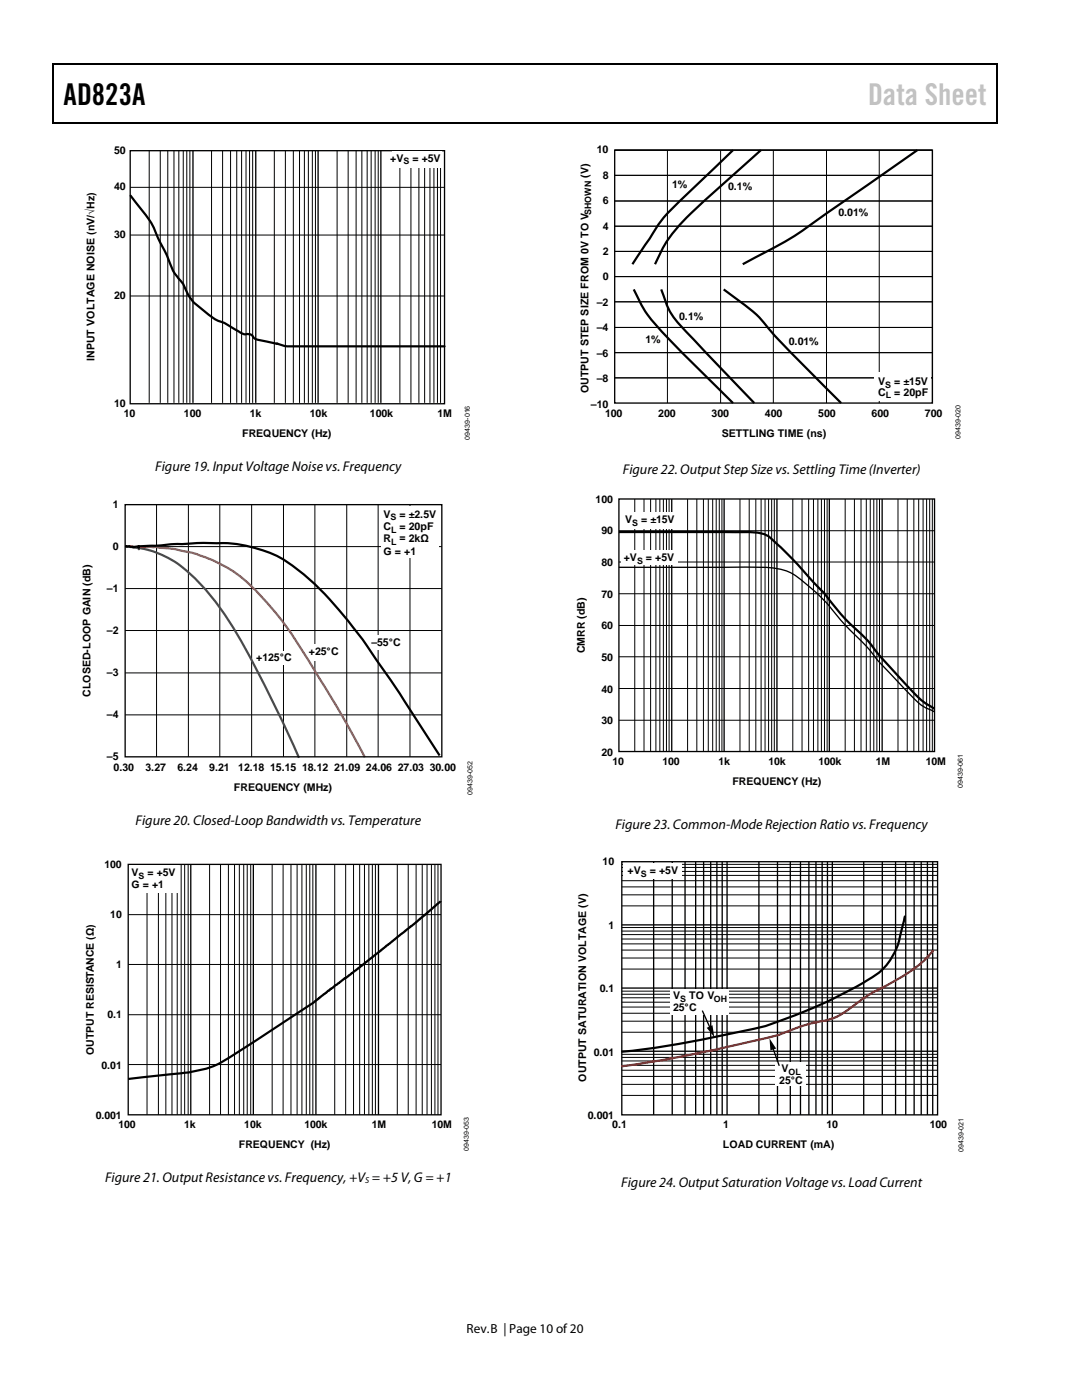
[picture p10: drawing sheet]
<svg xmlns="http://www.w3.org/2000/svg" width="216mm" height="279mm" viewBox="0 0 216 279" stroke-linecap="round" stroke-linejoin="round" font-family="sans-serif">
<path d="M10.5 12.7h.3v1h-.3zM10.5 12.7h.3v.3h-.3zM133.3 12.7h.3v.3h-.3zM198.8 12.7h.2v1h-.2zM198.8 12.7h.2v.3h-.2zM10.5 24.4h.3v.3h-.3zM133.1 24.4h.2v.3h-.2zM198.8 24.4h.2v.3h-.2z" fill="#000"/>
<path d="M10.7 13.7v10.7M10.8 12.8h122.5M133.6 12.8h65.2M198.9 13.7v10.7M10.8 24.5h188" fill="none" stroke="#000" stroke-width=".25"/>
<g fill="none" stroke="#000" stroke-width=".2">
<path d="M26 37.4h62.6M29.8 30.1v50.3M32 30.1v50.3M33.5 30.1v50.3M34.7 30.1v50.3M35.7 30.1v50.3M36.6 30.1v50.3M37.3 30.1v50.3M37.9 30.1v50.3M42.2 30.1v50.3M44.4 30.1v50.3M46 30.1v50.3"/>
<path d="M47.2 30.1v50.3M48.2 30.1v50.3M49.1 30.1v50.3M49.8 30.1v50.3M50.4 30.1v50.3M54.7 30.1v50.3M56.9 30.1v50.3M58.5 30.1v50.3M59.8 30.1v50.3M60.7 30.1v50.3M61.5 30.1v50.3M62.3 30.1v50.3"/>
<path d="M62.9 30.1v50.3M67.3 30.1v50.3M69.5 30.1v50.3M71.1 30.1v50.3M72.2 30.1v50.3M73.3 30.1v50.3M74.1 30.1v50.3M74.9 30.1v50.3M75.5 30.1v50.3M79.8 30.1v50.3M82 30.1v50.3M83.6 30.1v50.3"/>
<path d="M84.7 30.1v50.3M85.8 30.1v50.3M86.6 30.1v50.3M87.3 30.1v50.3M87.9 30.1v50.3M26 59.1h62.6M26 46.9h62.6"/>
</g>
<path d="M26 30.1h62.7v50.5h-62.7zM38.5 30.1v50.3M51 30.1v50.3M63.5 30.1v50.3M76 30.1v50.3" fill="none" stroke="#000" stroke-width=".26"/>
<path d="M78.3 30.2h9.9v3.3h-9.9z" fill="#fff"/>
<circle cx="55.2" cy="68.6" r=".22" fill="#000"/>
<path d="M26.1 39.1l1.5 1.9a19.1 19.1 0 0 1 4.2 7.1l1.7 3.4a12 12 0 0 0 3.1 5.2 10.4 10.4 0 0 0 4.2 5.5 10.4 10.4 0 0 0 4.3 2.5l1.9 1.1a3.7 3.7 0 0 0 2.9 .9l.3 .1a2 2 0 0 0 1.6 1.1l3.4 .7M55.4 68.6l1.9 .5h31.4M25.1 109.1l.8-.1a2.22 2.22 0 0 0 1.7 0l.1 .4v-.3l.3-.1 7.4-.4a76.9 76.9 0 0 1 12.4 .1 24.1 24.1 0 0 1 13.5 6.5 89.7 89.7 0 0 1 14.6 17.7l3.5 4.9 8.3 13" fill="none" stroke="#000" stroke-width=".44"/>
<g fill="none" stroke="#000" stroke-width=".2">
<path d="M25 117.5h63.2M25 109.1h63.2M31.2 100.7v50.3M37.6 100.7v50.3M43.9 100.7v50.3M50.2 100.7v50.3M56.6 100.7v50.3M62.8 100.7v50.3M69.2 100.7v50.3M75.5 100.7v50.3M81.8 100.7v50.3M25 125.8h63.2"/>
<path d="M25 134.3h63.2M25 142.7h63.2"/>
</g>
<path d="M25.1 109.1l2.5 .3v-.2l.1 .4v-.2a19.9 19.9 0 0 1 11.2 6 69.4 69.4 0 0 1 12.2 18l4.8 9.5 3.8 8.3" fill="none" stroke="#1f497d" stroke-width=".44"/>
<path d="M25.1 109.1l2.5 .1v-.2l.1 .4v-.3l3.4 .1 .5 .1a28.4 28.4 0 0 1 18.7 7.8 74.5 74.5 0 0 1 12.7 17.2l5.1 8.3 4.7 8.5" fill="none" stroke="#be4b48" stroke-width=".44"/>
<g fill="#fff">
<path d="M62 128.5h5.5v3.3h-5.5z"/>
<path d="M74.1 126.8h5.5v2.8h-5.5z"/>
<path d="M76.1 101.1h11.4v10.2h-11.4z"/>
<path d="M51.2 129.9h5.5v2.7h-5.5z"/>
</g>
<path d="M25 100.7h63.2v50.3h-63.2zM25.6 172.5h62.4v50h-62.4zM38.1 172.5v50M50.6 172.5v50M63 172.5v50M75.5 172.5v50" fill="none" stroke="#000" stroke-width=".26"/>
<g fill="none" stroke="#000" stroke-width=".2">
<path d="M29.3 172.5v50M31.6 172.5v50M33.1 172.5v50M34.3 172.5v50M35.4 172.5v50M36.1 172.5v50M36.8 172.5v50M37.5 172.5v50M41.8 172.5v50M44 172.5v50M45.6 172.5v50M46.8 172.5v50"/>
<path d="M47.8 172.5v50M48.6 172.5v50M49.3 172.5v50M50 172.5v50M54.3 172.5v50M56.5 172.5v50M58.1 172.5v50M59.3 172.5v50M60.2 172.5v50M61.1 172.5v50M61.8 172.5v50M62.4 172.5v50"/>
<path d="M66.8 172.5v50M69 172.5v50M70.5 172.5v50M71.8 172.5v50M72.7 172.5v50M73.6 172.5v50M74.3 172.5v50M74.9 172.5v50M79.3 172.5v50M81.5 172.5v50M83 172.5v50M84.3 172.5v50"/>
<path d="M85.2 172.5v50M86.1 172.5v50M86.8 172.5v50M87.4 172.5v50M25.6 192.5h62.4M25.6 182.5h62.4M25.6 212.5h62.4M25.6 202.5h62.4"/>
</g>
<path d="M87.9 179.8l-7.1 6.1-8.6 6.8-6.3 4.7-.2 .3h-.2l-2.9 2.4-11.2 7.3a63.9 63.9 0 0 1-9.3 5.6l-1.8 .5a85.7 85.7 0 0 1-11.3 1.4l-3.4 .4" fill="none" stroke="#000" stroke-width=".44"/>
<path d="M25.8 172.7h9.9v5.4h-9.9z" fill-rule="evenodd" fill="#fff"/>
<g fill="none" stroke="#000" stroke-width=".2">
<path d="M122.7 35h63.4M122.7 30h63.4v50.4M133.2 30v50.4M143.8 30v50.4M154.3 30v50.4M164.9 30v50.4M175.4 30v50.4M122.7 55.2h63.4M122.7 50.2h63.4M122.7 45.1h63.4M122.7 40.1h63.4M122.7 75.4h63.4"/>
<path d="M122.7 70.4h63.4M122.7 65.3h63.4M122.7 60.2h63.4"/>
</g>
<path d="M122.7 30h63.4v50.4h-63.4z" fill="none" stroke="#000" stroke-width=".26"/>
<path d="M146.3 30l-8.8 8.3a42.7 42.7 0 0 0-6.6 7.2l-4.7 7.2M151.8 30l-1 .9a293.2 293.2 0 0 0-15.2 14 24.8 24.8 0 0 0-4.9 7.8M183 30l-18.1 12.6a83.2 83.2 0 0 1-15.7 9.6l-1 .5M126.5 57.8a28 28 0 0 0 7.1 10l12.7 12.6M131.9 57.8a17.4 17.4 0 0 0 3.3 6.6l15.3 16M144.4 57.8l2.3 1.6a25.9 25.9 0 0 1 7.2 6.8l4.7 5 9.2 9.2" fill="none" stroke="#000" stroke-width=".44"/>
<path d="M174.5 74.3h11.3v5.6h-11.3z" fill="#fff"/>
<g fill="none" stroke="#000" stroke-width=".2">
<path d="M126.7 99.6v50.4M128.5 99.6v50.4M129.8 99.6v50.4M130.9 99.6v50.4M131.7 99.6v50.4M132.4 99.6v50.4M133 99.6v50.4M133.5 99.6v50.4M137.2 99.6v50.4M139 99.6v50.4M140.4 99.6v50.4M141.3 99.6v50.4"/>
<path d="M142.2 99.6v50.4M142.9 99.6v50.4M143.5 99.6v50.4M144.1 99.6v50.4M147.7 99.6v50.4M149.5 99.6v50.4M150.8 99.6v50.4M151.9 99.6v50.4M152.7 99.6v50.4M153.4 99.6v50.4M154 99.6v50.4M154.5 99.6v50.4"/>
<path d="M158.2 99.6v50.4M160 99.6v50.4M161.4 99.6v50.4M162.3 99.6v50.4M163.2 99.6v50.4M163.9 99.6v50.4M164.5 99.6v50.4M165 99.6v50.4M168.6 99.6v50.4M170.5 99.6v50.4M171.8 99.6v50.4M172.9 99.6v50.4"/>
<path d="M173.7 99.6v50.4M174.4 99.6v50.4M175 99.6v50.4M175.5 99.6v50.4M179.2 99.6v50.4M181 99.6v50.4M182.3 99.6v50.4M183.3 99.6v50.4M184.2 99.6v50.4M184.9 99.6v50.4M185.5 99.6v50.4M186 99.6v50.4"/>
<path d="M123.5 105.9h63M123.5 112.2h63M123.5 118.5h63M123.5 124.8h63M123.5 131.1h63M123.5 137.4h63M123.5 143.7h63"/>
</g>
<path d="M134 99.6v50.4M144.5 99.6v50.4M155 99.6v50.4M165.5 99.6v50.4M176 99.6v50.4M123.5 113.2h21a60.8 60.8 0 0 1 11 .4 11 11 0 0 1 5.8 3.3 40.4 40.4 0 0 1 6.8 7.3l.5 .5a53.7 53.7 0 0 1 7.1 7.7l3 3.2a36.1 36.1 0 0 0 5.9 5.6l1.9 .9" fill="none" stroke="#000" stroke-width=".26"/>
<path d="M123.5 106.2h22a27.1 27.1 0 0 1 7 .4l.6 .3a88.9 88.9 0 0 1 10.1 10.3l1 .9a56.1 56.1 0 0 0 8.7 9.5 114.4 114.4 0 0 0 11.1 12.3l2.5 1.6" fill="none" stroke="#000" stroke-width=".44"/>
<g fill="#fff">
<path d="M124.4 102.3h10.8v3.3h-10.8z" fill-rule="evenodd"/>
<path d="M124 109.8h11.3v3h-11.3z" fill-rule="evenodd"/>
</g>
<g fill="none" stroke="#000" stroke-width=".26">
<path d="M123.5 99.6h63v50.4h-63zM130.4 172v50.5M134.1 172v50.5M136.7 172v50.5M138.8 172v50.5M140.4 172v50.5M141.8 172v50.5M143 172v50.5M144.1 172v50.5M145.1 172v50.5M151.4 172v50.5M155.1 172v50.5"/>
<path d="M157.7 172v50.5M159.7 172v50.5M161.4 172v50.5M162.8 172v50.5M164.1 172v50.5M165.1 172v50.5M166.1 172v50.5M172.3 172v50.5M176.1 172v50.5M178.7 172v50.5M180.7 172v50.5M182.4 172v50.5"/>
<path d="M183.8 172v50.5M185.1 172v50.5M186.1 172v50.5M124.1 184.6h63M124.1 197.2h63M124.1 209.8h63"/>
</g>
<g fill="none" stroke="#000" stroke-width=".2">
<path d="M124.1 172.5h63M124.1 173.1h63M124.1 173.9h63M124.1 174.7h63M124.1 175.8h63M124.1 177h63M124.1 178.6h63M124.1 180.8h63M124.1 185.1h63M124.1 185.8h63M124.1 186.5h63M124.1 187.4h63"/>
<path d="M124.1 188.4h63M124.1 189.6h63M124.1 191.2h63M124.1 193.4h63M124.1 197.8h63M124.1 198.4h63M124.1 199.1h63M124.1 200h63M124.1 201h63M124.1 202.2h63M124.1 203.8h63M124.1 206h63"/>
<path d="M124.1 210.4h63M124.1 211h63M124.1 211.7h63M124.1 212.6h63M124.1 213.6h63M124.1 214.8h63M124.1 216.4h63M124.1 218.6h63"/>
</g>
<g fill="#fff">
<path d="M133.8 197.5h11.6v5h-11.6z"/>
<path d="M154.7 212h6.1v4.7h-6.1z"/>
<path d="M124.3 172.2h11.7v3.2h-11.7z"/>
</g>
<path d="M124.1 172h63v50.5h-63zM140.1 201.7l1.6 3.5M154.2 209l1.3 3.7" fill="none" stroke="#000" stroke-width=".26"/>
<path d="M180.6 182.9l-.6 2.4a14.5 14.5 0 0 1-4.4 8.6 87.6 87.6 0 0 1-24.4 11.2l-5.9 1.3a189.7 189.7 0 0 1-21.1 3.5" fill="none" stroke="#000" stroke-width=".44"/>
<path d="M186.1 189.8a28 28 0 0 1-9.2 6.9l-.9 .4a31.7 31.7 0 0 0-6.9 4.5 13.2 13.2 0 0 1-6.8 2.5l-4.2 1.4a25.8 25.8 0 0 1-6.7 2l-3.4 .8a270.1 270.1 0 0 1-23.8 4.5" fill="none" stroke="#f00" stroke-width=".44"/>
<path d="M141 205.1l1.2-.5 .3 2.4zM153.5 207.2l1.4 2.1-1.2 .3z" fill="#000"/>
<path d="M97.9 264.1h1.6v3h-1.6z" fill="#fff"/>
<text font-size="6" x="12.7" y="21">AD823A</text>
<text font-size="6" fill="#c1c1c1" x="173.2" y="21">Data Sheet</text>
<g font-size="2.8">
<text x="31" y="93.9">Figure 19. Input Voltage Noise vs. Frequency</text>
<text x="124.3" y="94.6">Figure 22. Output Step Size vs. Settling Time (Inverter)</text>
<text x="27.1" y="164.7">Figure 20. Closed-Loop Bandwidth vs. Temperature</text>
<text x="122.8" y="165.4">Figure 23. Common-Mode Rejection Ratio vs. Frequency</text>
<text x="21" y="236">Figure 21. Output Resistance vs. Frequency, +V = +5 V, G = +1</text>
<text x="124" y="236.9">Figure 24. Output Saturation Voltage vs. Load Current</text>
</g>
<g font-size="2.6">
<text x="93.1" y="266">Rev.</text>
<text x="97.9" y="266.1">B</text>
<text x="100.4" y="266">| Page 10 of 20</text>
</g>
<g font-size="2.1">
<text x="22.8" y="30.7">50</text>
<text x="77.9" y="32.3">+V</text>
<text x="82.3" y="32.3">= +5V</text>
<text x="117.5" y="35.5" transform="rotate(-90 117.5 35.5)">(V)</text>
<text x="119.1" y="30.6">10</text>
<text x="120.3" y="35.7">8</text>
<text x="22.8" y="37.9">40</text>
<text x="120.3" y="40.8">6</text>
<text x="134.1" y="37.6">1%</text>
<text x="145.3" y="37.9">0.1%</text>
<text x="22.8" y="47.5">30</text>
<text x="120.3" y="45.8">4</text>
<text x="167.3" y="43.1">0.01%</text>
<text x="120.3" y="50.9">2</text>
<text x="22.8" y="59.8">20</text>
<text x="120.3" y="56">0</text>
<text x="119.1" y="61.1">–2</text>
<text x="135.5" y="63.9">0.1%</text>
<text x="18.9" y="72" transform="rotate(-90 18.9 72)">INPUT VOLTAGE NOISE (nV/√Hz)</text>
<text x="119.1" y="71.2">–6</text>
<text x="119.1" y="66.1">–4</text>
<text x="128.8" y="68.5">1%</text>
<text x="157.4" y="68.8">0.01%</text>
<text x="119.1" y="76.3">–8</text>
<text x="175.2" y="76.9">V</text>
<text x="178.4" y="76.9">= ±15V</text>
<text x="22.8" y="81.3">10</text>
<text x="24.7" y="83.3">10</text>
<text x="36.7" y="83.3">100</text>
<text x="49.9" y="83.3">1k</text>
<text x="61.8" y="83.3">10k</text>
<text x="73.8" y="83.3">100k</text>
<text x="87.3" y="83.3">1M</text>
<text x="117.5" y="78.5" transform="rotate(-90 117.5 78.5)">OUTPUT STEP SIZE FROM 0V TO V</text>
<text x="117.9" y="81.3">–10</text>
<text x="120.7" y="83.2">100</text>
<text x="131.4" y="83.2">200</text>
<text x="142" y="83.2">300</text>
<text x="152.6" y="83.2">400</text>
<text x="163.3" y="83.2">500</text>
<text x="173.9" y="83.2">600</text>
<text x="175.2" y="79">C</text>
<text x="178.5" y="79">= 20pF</text>
<text x="184.6" y="83.2">700</text>
<text x="48.3" y="87.2">FREQUENCY (Hz)</text>
<text x="144" y="87.2">SETTLING TIME (ns)</text>
<text x="22.5" y="101.4">1</text>
<text x="118.8" y="100.3">100</text>
<text x="76.5" y="105.8">C</text>
<text x="76.5" y="103.3">V</text>
<text x="79.7" y="103.3">= ±2.5V</text>
<text x="79.7" y="105.8">= 20pF</text>
<text x="120" y="106.6">90</text>
<text x="124.7" y="104.4">V</text>
<text x="127.9" y="104.4">= ±15V</text>
<text x="22.5" y="109.8">0</text>
<text x="76.5" y="108.2">R</text>
<text x="76.5" y="110.7">G = +1</text>
<text x="79.7" y="108.2">= 2kΩ</text>
<text x="120" y="112.9">80</text>
<text x="124.5" y="112">+V</text>
<text x="128.9" y="112">= +5V</text>
<text x="21.3" y="118.2">–1</text>
<text x="120" y="119.3">70</text>
<text x="120" y="125.6">60</text>
<text x="21.3" y="126.6">–2</text>
<text x="51.1" y="131.9">+125°C</text>
<text x="61.6" y="130.7">+25°C</text>
<text x="74.1" y="129">–55°C</text>
<text x="116.7" y="130.4" transform="rotate(-90 116.7 130.4)">CMRR (dB)</text>
<text x="120" y="131.9">50</text>
<text x="21.3" y="134.9">–3</text>
<text x="18" y="139" transform="rotate(-90 18 139)">CLOSED-LOOP GAIN (dB)</text>
<text x="21.3" y="143.3">–4</text>
<text x="120" y="138.2">40</text>
<text x="120" y="144.6">30</text>
<text x="21.3" y="151.7">–5</text>
<text x="22.7" y="153.9">0.30</text>
<text x="29" y="153.9">3.27</text>
<text x="35.4" y="153.9">6.24</text>
<text x="41.8" y="153.9">9.21</text>
<text x="47.5" y="153.9">12.18 15.15 18.12 21.09 24.06 27.03 30.00</text>
<text x="120" y="150.9">20</text>
<text x="122.2" y="152.7">10</text>
<text x="132.2" y="152.7">100</text>
<text x="143.3" y="152.7">1k</text>
<text x="153.3" y="152.7">10k</text>
<text x="163.3" y="152.7">100k</text>
<text x="174.7" y="152.7">1M</text>
<text x="184.7" y="152.7">10M</text>
<text x="46.7" y="157.9">FREQUENCY (MHz)</text>
<text x="146.1" y="156.7">FREQUENCY (Hz)</text>
<text x="20.9" y="173.3">100</text>
<text x="120.2" y="172.6">10</text>
<text x="26.3" y="177.3">G = +1</text>
<text x="26.3" y="174.8">V</text>
<text x="29.4" y="174.8">= +5V</text>
<text x="125.2" y="174.5">+V</text>
<text x="129.7" y="174.5">= +5V</text>
<text x="22" y="183.3">10</text>
<text x="121.4" y="185.3">1</text>
<text x="23.2" y="193.3">1</text>
<text x="119.7" y="198">0.1</text>
<text x="21.4" y="203.3">0.1</text>
<text x="134.3" y="201.8">25°C</text>
<text x="134.3" y="199.4">V</text>
<text x="137.5" y="199.4">TO V</text>
<text x="18.7" y="210.6" transform="rotate(-90 18.7 210.6)">OUTPUT RESISTANCE (Ω)</text>
<text x="20.3" y="213.2">0.01</text>
<text x="116.9" y="215.9" transform="rotate(-90 116.9 215.9)">OUTPUT SATURATION VOLTAGE (V)</text>
<text x="118.5" y="210.7">0.01</text>
<text x="155.9" y="213.9">V</text>
<text x="155.5" y="216.4">25°C</text>
<text x="19.1" y="223.2">0.001</text>
<text x="23.6" y="225.2">100</text>
<text x="36.8" y="225.2">1k</text>
<text x="48.8" y="225.2">10k</text>
<text x="60.7" y="225.2">100k</text>
<text x="74.2" y="225.2">1M</text>
<text x="86.2" y="225.2">10M</text>
<text x="117.3" y="223.4">0.001</text>
<text x="122.2" y="225.2">0.1</text>
<text x="144.3" y="225.2">1</text>
<text x="164.9" y="225.2">10</text>
<text x="185.5" y="225.2">100</text>
<text x="47.7" y="229.1">FREQUENCY (Hz)</text>
<text x="144.2" y="229.1">LOAD CURRENT (mA)</text>
</g>
<g font-size="1.8">
<text x="80.5" y="32.8">S</text>
<text x="118" y="42.8" transform="rotate(-90 118 42.8)">SHOWN</text>
<text x="176.6" y="77.4">S</text>
<text x="176.8" y="79.5">L</text>
<text x="77.9" y="103.8">S</text>
<text x="78" y="106.3">L</text>
<text x="126.1" y="105">S</text>
<text x="78" y="108.8">L</text>
<text x="127.1" y="112.5">S</text>
<text x="127.9" y="175">S</text>
<text x="135.7" y="199.9">S</text>
<text x="142.4" y="199.9">OH</text>
<text x="157.3" y="214.5">OL</text>
<text x="72.9" y="236.2">S</text>
</g>
<text font-size="1.7" x="27.7" y="175.4">S</text>
<g font-size="1.4">
<text x="93.7" y="87.7" transform="rotate(-90 93.7 87.7)">09439-016</text>
<text x="191.7" y="87.6" transform="rotate(-90 191.7 87.6)">09439-020</text>
<text x="94.3" y="158.6" transform="rotate(-90 94.3 158.6)">09439-052</text>
<text x="192.1" y="157.3" transform="rotate(-90 192.1 157.3)">09439-061</text>
<text x="93.5" y="229.7" transform="rotate(-90 93.5 229.7)">09439-053</text>
<text x="192.3" y="229.9" transform="rotate(-90 192.3 229.9)">09439-021</text>
</g>
</svg>
